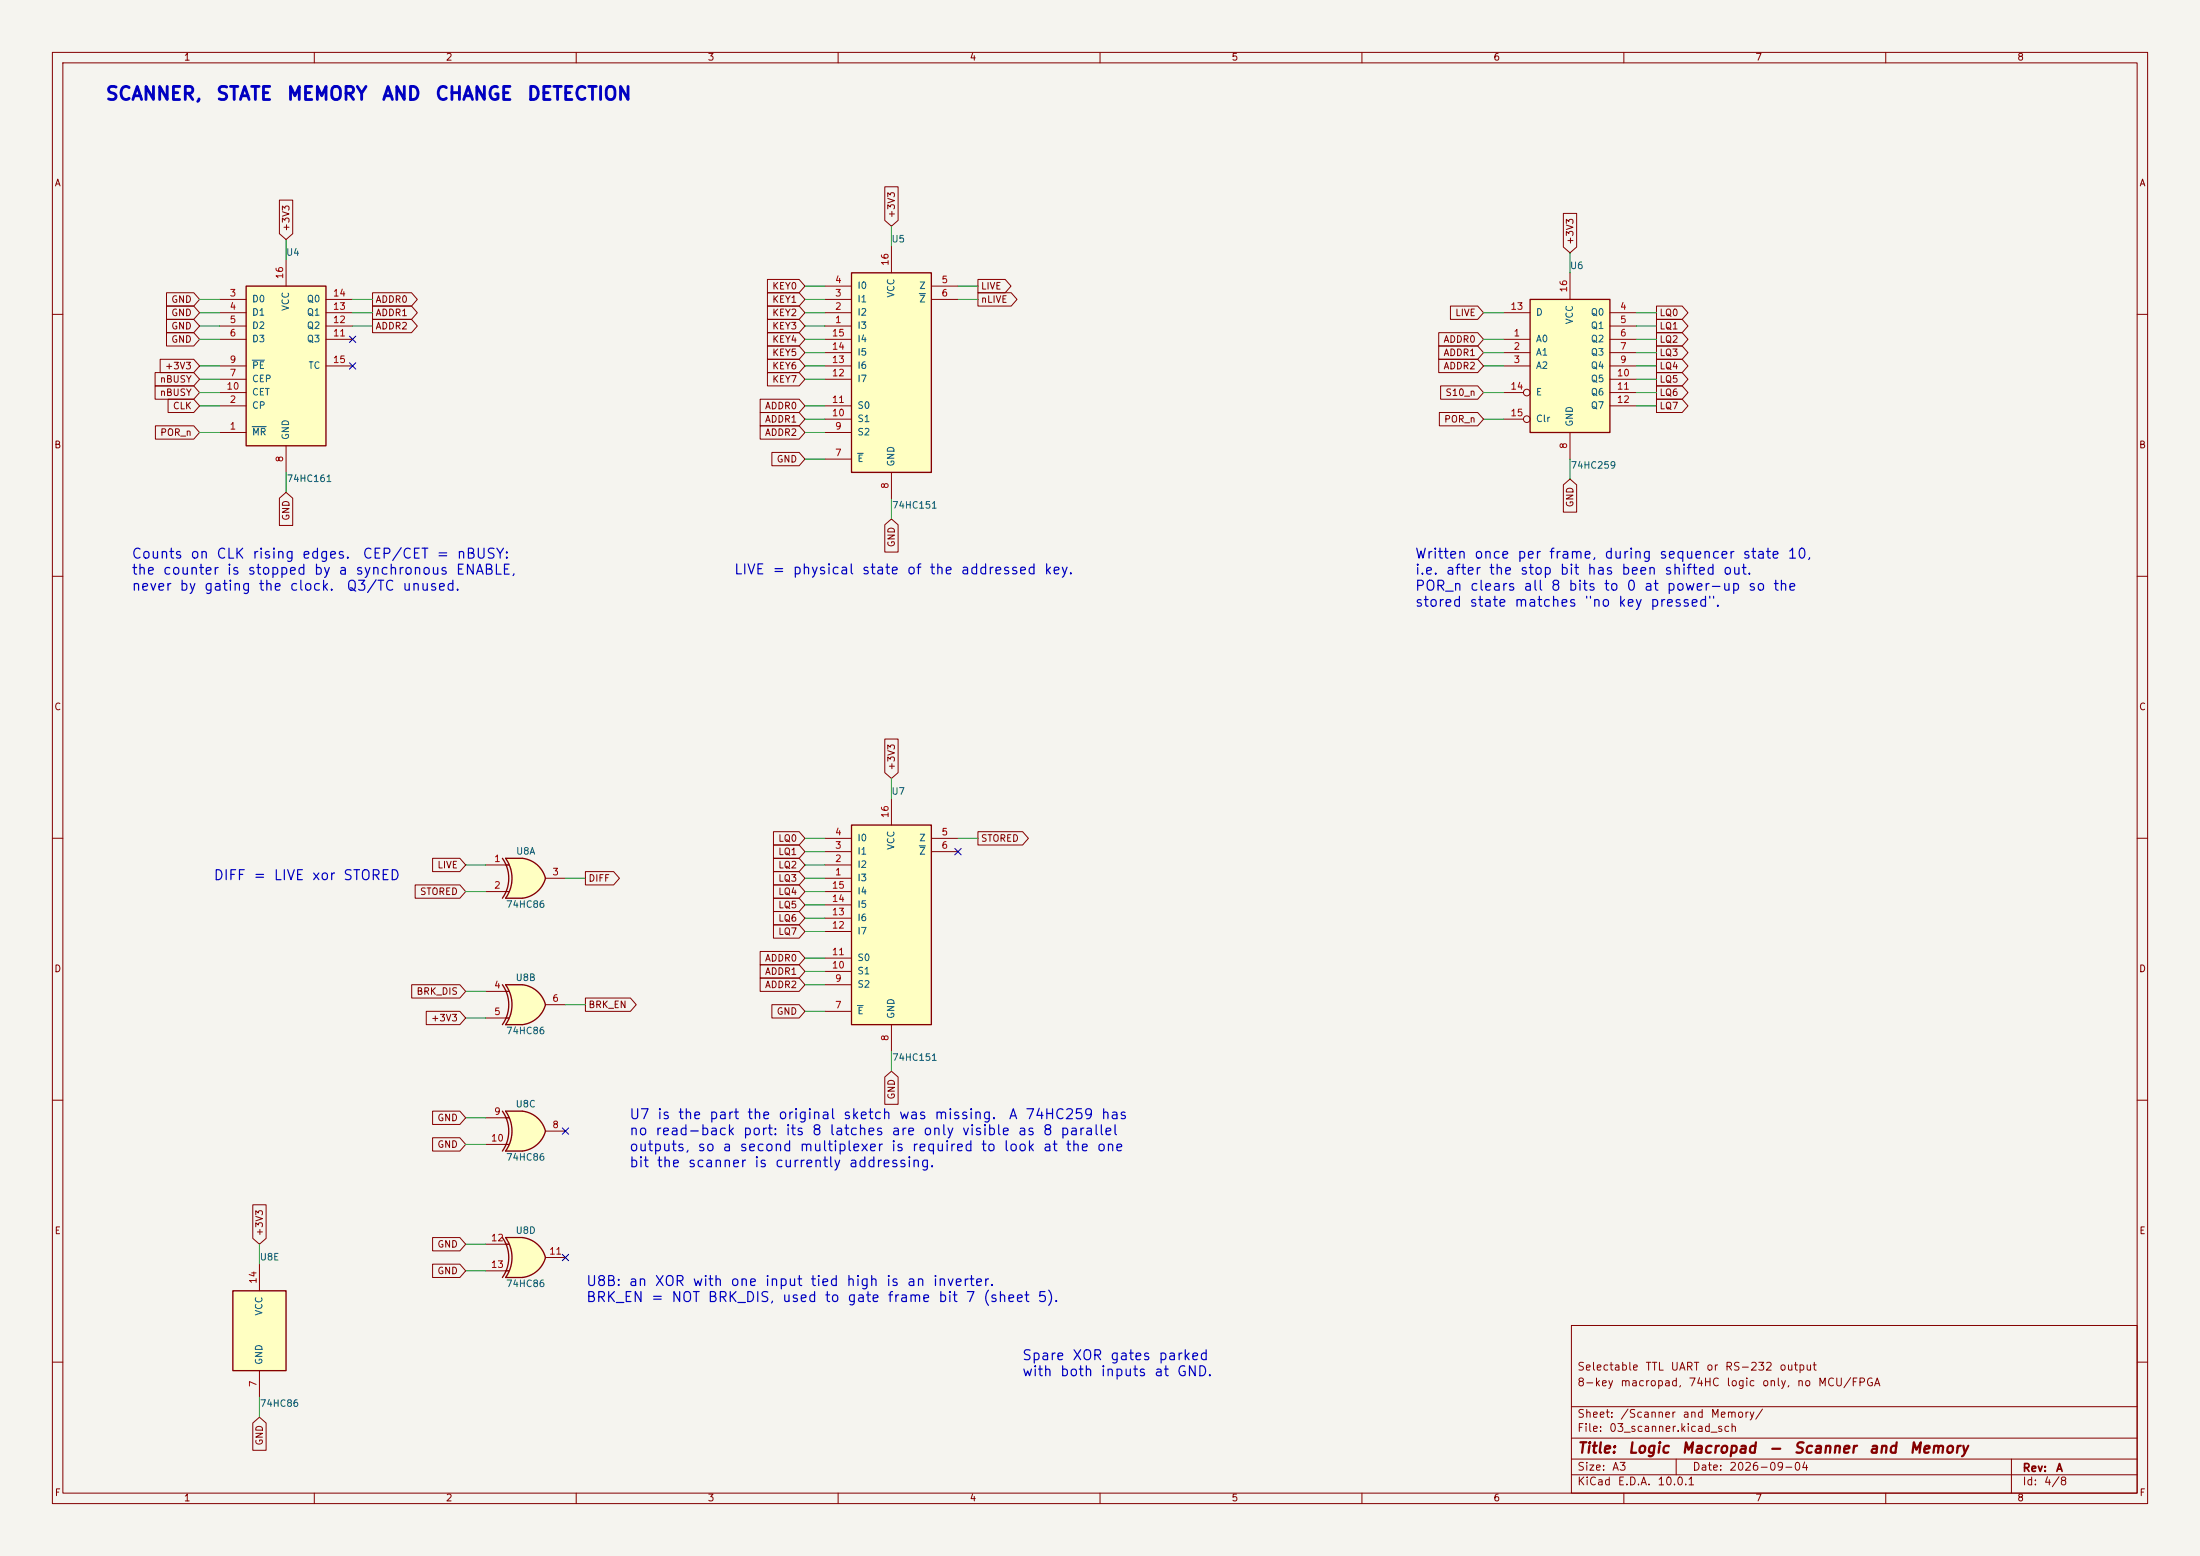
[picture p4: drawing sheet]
<svg xmlns="http://www.w3.org/2000/svg" width="420mm" height="297mm" viewBox="0 0 420 297" stroke-linecap="round" stroke-linejoin="round" font-family="sans-serif">
<path d="M0 0h420v297h-420z" fill="#f5f4ef" stroke="#f5f4ef" stroke-width=".19"/>
<g fill="none" stroke="#840000" stroke-width=".19">
<path d="M10 10h400v277h-400zM12 12h396v273h-396zM60 10v2M110 10v2M160 10v2M210 10v2M260 10v2M310 10v2M360 10v2M10 60h2M408 60h2M10 110h2"/>
<path d="M408 110h2M10 160h2M408 160h2M10 210h2M408 210h2M300 253h108v32h-108zM10 260h2M300 278.5h108M300 274.5h108M300 268.5h108M320 278.5v3M384 278.5v6.5"/>
<path d="M408 260h2M60 285v2M110 285v2M160 285v2M210 285v2M260 285v2M300 281.5h108M310 285v2M360 285v2"/>
</g>
<path d="M96.5 188h3.2M96.5 195.6h3.2" fill="none" stroke="#ffffc2" stroke-width=".19"/>
<g fill="#ffffc2" stroke="#ffffc2" stroke-width=".19">
<path d="M99.1 190.4l5 1.4a5.2 5.2 0 0 1-4.4 3.8z"/>
<path d="M99.7 188a5.1 5.1 0 0 1 4.4 3.8l-4.9 1.3z"/>
</g>
<path d="M96.5 188h3.2v7.6h-3.2a6.7 6.7 0 0 0 0-7.6z" fill="#ffffc2"/>
<path d="M95.9 188a6.6 6.6 0 0 1 0 7.6M96.5 188h3.2a5.1 5.1 0 0 1 4.4 3.8 5.2 5.2 0 0 1-4.4 3.8h-3.2a6.6 6.6 0 0 0 0-7.6z" fill="none" stroke="#840000" stroke-width=".25"/>
<path d="M92.7 189.2h4.5M92.7 194.3h4.5M104.1 191.8h3.8" fill="none" stroke="#840000" stroke-width=".19"/>
<path d="M96.5 212.1h3.2M96.5 219.7h3.2" fill="none" stroke="#ffffc2" stroke-width=".19"/>
<g fill="#ffffc2" stroke="#ffffc2" stroke-width=".19">
<path d="M99.1 214.5l5 1.4a5.2 5.2 0 0 1-4.4 3.8z"/>
<path d="M99.7 212.1a5.1 5.1 0 0 1 4.4 3.8l-4.9 1.3z"/>
</g>
<path d="M96.5 212.1h3.2v7.6h-3.2a6.7 6.7 0 0 0 0-7.6z" fill="#ffffc2"/>
<path d="M95.9 212.1a6.6 6.6 0 0 1 0 7.6M96.5 212.1h3.2a5.1 5.1 0 0 1 4.4 3.8 5.2 5.2 0 0 1-4.4 3.8h-3.2a6.6 6.6 0 0 0 0-7.6z" fill="none" stroke="#840000" stroke-width=".25"/>
<path d="M92.7 213.4h4.5M92.7 218.4h4.5M104.1 215.9h3.8" fill="none" stroke="#840000" stroke-width=".19"/>
<path d="M162.6 157.5h15.2v38.1h-15.2z" fill="#ffffc2"/>
<path d="M162.6 157.5h15.2v38.1h-15.2z" fill="none" stroke="#840000" stroke-width=".25"/>
<g fill="none" stroke="#840000" stroke-width=".19">
<path d="M170.2 152.4v5.1M157.5 167.6h5.1M157.5 165.1h5.1M157.5 162.6h5.1M157.5 160h5.1M157.5 177.8h5.1M157.5 175.3h5.1M157.5 172.7h5.1M157.5 170.2h5.1M177.8 162.6h5.1M177.8 160h5.1M157.5 193h5.1"/>
<path d="M157.5 188h5.1M157.5 185.4h5.1M157.5 182.9h5.1M170.2 195.6v5.1"/>
</g>
<path d="M175.5 161.5h1.2M163.7 191.9h1.1" fill="none" stroke="#006464" stroke-width=".19"/>
<path d="M162.6 52.1h15.2v38.1h-15.2z" fill="#ffffc2"/>
<path d="M162.6 52.1h15.2v38.1h-15.2z" fill="none" stroke="#840000" stroke-width=".25"/>
<g fill="none" stroke="#840000" stroke-width=".19">
<path d="M157.5 59.7h5.1M157.5 57.2h5.1M157.5 54.6h5.1M170.2 47v5.1M177.8 57.2h5.1M177.8 54.6h5.1M157.5 62.2h5.1M157.5 77.5h5.1M157.5 72.4h5.1M157.5 69.9h5.1M157.5 67.3h5.1M157.5 64.8h5.1"/>
<path d="M157.5 87.6h5.1M157.5 82.6h5.1M157.5 80h5.1M170.2 90.2v5.1"/>
</g>
<path d="M175.5 56h1.2M163.7 86.5h1.1" fill="none" stroke="#006464" stroke-width=".19"/>
<path d="M47 54.6h15.2v30.5h-15.2z" fill="#ffffc2"/>
<path d="M47 54.6h15.2v30.5h-15.2z" fill="none" stroke="#840000" stroke-width=".25"/>
<g fill="none" stroke="#840000" stroke-width=".19">
<path d="M41.9 57.2h5.1M41.9 59.7h5.1M54.6 49.5v5.1M62.2 57.2h5.1M62.2 59.7h5.1M41.9 77.5h5.1M41.9 62.2h5.1M41.9 64.8h5.1M41.9 72.4h5.1M41.9 69.9h5.1M41.9 74.9h5.1M62.2 62.2h5.1"/>
<path d="M62.2 64.8h5.1M62.2 69.9h5.1M41.9 82.6h5.1M54.6 85.1v5.1"/>
</g>
<path d="M48.1 68.7h2.4M48.1 81.4h2.7" fill="none" stroke="#006464" stroke-width=".19"/>
<path d="M96.5 163.8h3.2M96.5 171.5h3.2" fill="none" stroke="#ffffc2" stroke-width=".19"/>
<g fill="#ffffc2" stroke="#ffffc2" stroke-width=".19">
<path d="M99.1 166.3l5 1.3a5.2 5.2 0 0 1-4.4 3.9z"/>
<path d="M99.7 163.8a5.1 5.1 0 0 1 4.4 3.8l-4.9 1.3z"/>
</g>
<path d="M96.5 163.8h3.2v7.7h-3.2a6.7 6.7 0 0 0 0-7.7z" fill="#ffffc2"/>
<path d="M95.9 163.8a6.6 6.6 0 0 1 0 7.7M96.5 163.8h3.2a5.1 5.1 0 0 1 4.4 3.8 5.2 5.2 0 0 1-4.4 3.9h-3.2a6.6 6.6 0 0 0 0-7.7z" fill="none" stroke="#840000" stroke-width=".25"/>
<path d="M92.7 165.1h4.5M92.7 170.2h4.5M104.1 167.6h3.8" fill="none" stroke="#840000" stroke-width=".19"/>
<path d="M44.4 246.4h10.2v15.2h-10.2z" fill="#ffffc2"/>
<path d="M44.4 246.4h10.2v15.2h-10.2z" fill="none" stroke="#840000" stroke-width=".25"/>
<path d="M49.5 241.3v5.1M49.5 261.6v5.1" fill="none" stroke="#840000" stroke-width=".19"/>
<path d="M96.5 236.2h3.2M96.5 243.8h3.2" fill="none" stroke="#ffffc2" stroke-width=".19"/>
<g fill="#ffffc2" stroke="#ffffc2" stroke-width=".19">
<path d="M99.1 238.7l5 1.3a5.2 5.2 0 0 1-4.4 3.8z"/>
<path d="M99.7 236.2a5.1 5.1 0 0 1 4.4 3.8l-4.9 1.3z"/>
</g>
<path d="M96.5 236.2h3.2v7.6h-3.2a6.7 6.7 0 0 0 0-7.6z" fill="#ffffc2"/>
<path d="M95.9 236.2a6.6 6.6 0 0 1 0 7.6M96.5 236.2h3.2a5.1 5.1 0 0 1 4.4 3.8 5.2 5.2 0 0 1-4.4 3.8h-3.2a6.6 6.6 0 0 0 0-7.6z" fill="none" stroke="#840000" stroke-width=".25"/>
<path d="M92.7 237.5h4.5M92.7 242.6h4.5M104.1 240h3.8" fill="none" stroke="#840000" stroke-width=".19"/>
<path d="M292.1 57.2h15.2v25.4h-15.2z" fill="#ffffc2"/>
<path d="M292.1 57.2h15.2v25.4h-15.2z" fill="none" stroke="#840000" stroke-width=".25"/>
<g fill="none" stroke="#840000" stroke-width=".19">
<path d="M53.3 38.2h2.6v6.4l-1.3 1.1-1.3-1.1zM168.9 35.7h2.6v6.4l-1.3 1.1-1.3-1.1zM31.8 58.4h5.2l1.1 1.3-1.1 1.3h-5.2zM31.8 55.9h5.2l1.1 1.3-1.1 1.2h-5.2zM71.1 58.4h7.5l1.1 1.3-1.1 1.3h-7.5zM71.1 55.9h7.5l1.1 1.3-1.1 1.2h-7.5zM146.5 55.9h6.1l1.1 1.3-1.1 1.2h-6.1zM146.5 53.3h6.1l1.1 1.3-1.1 1.3h-6.1zM146.5 58.4h6.1l1.1 1.3-1.1 1.3h-6.1zM186.7 55.9h6.3l1.2 1.3-1.2 1.2h-6.3zM186.7 53.3h5.2l1.1 1.3-1.1 1.3h-5.2zM276.9 58.4h5.2l1.1 1.3-1.1 1.3h-5.2z"/>
<path d="M287 59.7h5.1M298.4 40.7h2.6v6.4l-1.3 1.2-1.3-1.2zM299.7 52.1v5.1M307.3 59.7h5.1M316.2 58.4h4.9l1.1 1.3-1.1 1.3h-4.9zM29.6 71.1h7.4l1.1 1.3-1.1 1.3h-7.4zM29.6 73.7h7.4l1.1 1.2-1.1 1.3h-7.4zM30.6 68.6h6.4l1.1 1.3-1.1 1.2h-6.4zM31.8 61h5.2l1.1 1.2-1.1 1.3h-5.2zM31.8 63.5h5.2l1.1 1.3-1.1 1.2h-5.2zM32.1 76.2h4.9l1.1 1.3-1.1 1.2h-4.9zM71.1 61h7.5l1.1 1.2-1.1 1.3h-7.5z"/>
<path d="M145.1 76.2h7.5l1.1 1.3-1.1 1.2h-7.5zM145.1 78.7h7.5l1.1 1.3-1.1 1.3h-7.5zM146.5 63.5h6.1l1.1 1.3-1.1 1.2h-6.1zM146.5 61h6.1l1.1 1.2-1.1 1.3h-6.1zM146.5 71.1h6.1l1.1 1.3-1.1 1.3h-6.1zM146.5 66h6.1l1.1 1.3-1.1 1.3h-6.1zM146.5 68.6h6.1l1.1 1.3-1.1 1.2h-6.1zM274.7 63.5h7.4l1.1 1.3-1.1 1.2h-7.4zM274.7 68.6h7.4l1.1 1.3-1.1 1.2h-7.4zM274.7 66h7.4l1.1 1.3-1.1 1.3h-7.4zM274.8 78.7h7.3l1.1 1.3-1.1 1.3h-7.3zM275 73.7h7.1l1.1 1.2-1.1 1.3h-7.1z"/>
<path d="M287 64.8h5.1M287 67.3h5.1M287 69.9h5.1M287 74.9h3.8M307.3 64.8h5.1M307.3 67.3h5.1M307.3 69.9h5.1M307.3 62.2h5.1M307.3 72.4h5.1M307.3 74.9h5.1M307.3 77.5h5.1M316.2 61h4.9l1.1 1.2-1.1 1.3h-4.9z"/>
<path d="M316.2 63.5h4.9l1.1 1.3-1.1 1.2h-4.9zM316.2 73.7h4.9l1.1 1.2-1.1 1.3h-4.9zM316.2 76.2h4.9l1.1 1.3-1.1 1.2h-4.9zM316.2 66h4.9l1.1 1.3-1.1 1.3h-4.9zM316.2 71.1h4.9l1.1 1.3-1.1 1.3h-4.9zM316.2 68.6h4.9l1.1 1.3-1.1 1.2h-4.9zM29.7 81.3h7.3l1.1 1.3-1.1 1.2h-7.3zM53.3 95.1l1.3-1.1 1.3 1.1v5.2h-2.6zM145.1 81.3h7.5l1.1 1.3-1.1 1.2h-7.5zM147.4 86.4h5.2l1.1 1.2-1.1 1.3h-5.2zM287 80h3.8M298.4 92.6l1.3-1.2 1.3 1.2v5.2h-2.6z"/>
<path d="M299.7 82.6v5M168.9 100.2l1.3-1.1 1.3 1.1v5.2h-2.6zM147.7 158.7h4.9l1.1 1.3-1.1 1.3h-4.9zM168.9 141.1h2.6v6.4l-1.3 1.1-1.3-1.1zM186.7 158.7h8.5l1.1 1.3-1.1 1.3h-8.5zM79.3 168.9h8.5l1.1 1.3-1.1 1.3h-8.5zM82.6 163.8h5.2l1.1 1.3-1.1 1.3h-5.2zM111.8 166.4h5.3l1.2 1.2-1.2 1.3h-5.3zM147.7 174h4.9l1.1 1.3-1.1 1.2h-4.9zM147.7 176.5h4.9l1.1 1.3-1.1 1.3h-4.9zM147.7 168.9h4.9l1.1 1.3-1.1 1.3h-4.9zM147.7 161.3h4.9l1.1 1.3-1.1 1.2h-4.9z"/>
<path d="M147.7 166.4h4.9l1.1 1.2-1.1 1.3h-4.9zM147.7 171.4h4.9l1.1 1.3-1.1 1.3h-4.9zM147.7 163.8h4.9l1.1 1.3-1.1 1.3h-4.9zM78.6 188h9.2l1.1 1.2-1.1 1.3h-9.2zM81.4 193h6.4l1.1 1.3-1.1 1.3h-6.4zM111.8 190.5h8.6l1.1 1.3-1.1 1.2h-8.6zM145.1 186.7h7.5l1.1 1.3-1.1 1.2h-7.5zM145.1 184.1h7.5l1.1 1.3-1.1 1.3h-7.5zM145.1 181.6h7.5l1.1 1.3-1.1 1.3h-7.5zM147.4 191.8h5.2l1.1 1.2-1.1 1.3h-5.2zM82.6 212.1h5.2l1.1 1.3-1.1 1.2h-5.2zM82.6 217.2h5.2l1.1 1.2-1.1 1.3h-5.2z"/>
<path d="M168.9 205.6l1.3-1.1 1.3 1.1v5.2h-2.6zM48.3 230h2.5v6.4l-1.3 1.1-1.2-1.1zM82.6 236.2h5.2l1.1 1.3-1.1 1.3h-5.2zM82.6 241.3h5.2l1.1 1.3-1.1 1.2h-5.2zM48.3 271.6l1.2-1.1 1.3 1.1v5.2h-2.5z"/>
<circle cx="291.5" cy="74.9" r=".63"/>
<circle cx="291.5" cy="80" r=".63"/>
</g>
<g fill="none" stroke="#009600" stroke-width=".19">
<path d="M38.1 59.7h3.8M38.1 57.2h3.8M54.6 45.7v3.8M67.3 59.7h3.8M67.3 57.2h3.8M153.7 59.7h3.8M153.7 57.2h3.8M153.7 54.6h3.8M170.2 43.2v3.8M182.9 57.2h3.8M182.9 54.6h3.8M283.2 59.7h3.8"/>
<path d="M299.7 48.3v3.8M312.4 59.7h3.8M38.1 69.9h3.8M38.1 64.8h3.8M38.1 62.2h3.8M38.1 74.9h3.8M38.1 77.5h3.8M38.1 72.4h3.8M67.3 62.2h3.8M153.7 69.9h3.8M153.7 64.8h3.8M153.7 62.2h3.8"/>
<path d="M153.7 67.3h3.8M153.7 77.5h3.8M153.7 72.4h3.8M283.2 69.9h3.8M283.2 64.8h3.8M283.2 67.3h3.8M283.2 74.9h3.8M312.4 69.9h3.8M312.4 64.8h3.8M312.4 62.2h3.8M312.4 67.3h3.8M312.4 74.9h3.8"/>
<path d="M312.4 77.5h3.8M312.4 72.4h3.8M38.1 82.6h3.8M54.6 90.2v3.8M153.7 80h3.8M153.7 82.6h3.8M153.7 87.6h3.8M170.2 95.3v3.8M283.2 80h3.8M299.7 87.6v3.8M170.2 148.6v3.8M88.9 165.1h3.8"/>
<path d="M88.9 170.2h3.8M107.9 167.6h3.9M153.7 165.1h3.8M153.7 170.2h3.8M153.7 177.8h3.8M153.7 172.7h3.8M153.7 175.3h3.8M153.7 160h3.8M153.7 162.6h3.8M153.7 167.6h3.8M182.9 160h3.8M88.9 189.2h3.8"/>
<path d="M88.9 194.3h3.8M107.9 191.8h3.9M153.7 193h3.8M153.7 182.9h3.8M153.7 188h3.8M153.7 185.4h3.8M88.9 213.4h3.8M88.9 218.4h3.8M170.2 200.7v3.8M49.5 237.5v3.8M88.9 237.5h3.8M88.9 242.6h3.8"/>
<path d="M49.5 266.7v3.8"/>
</g>
<path d="M66.7 64.2l1.2 1.2M66.7 69.2l1.2 1.3M67.9 64.2l-1.2 1.2M67.9 69.2l-1.2 1.3M182.3 162l1.2 1.2M183.5 162l-1.2 1.2M107.3 215.3l1.3 1.2M108.6 215.3l-1.3 1.2M107.3 239.4l1.3 1.2M108.6 239.4l-1.3 1.2" fill="none" stroke="#000084" stroke-width=".19"/>
<g font-size="2.5" fill="#0000c2">
<text x="20" y="19.8">SCANNER,</text>
<text x="41.1" y="19.8">STATE</text>
<text x="54.6" y="19.8">MEMORY</text>
<text x="72.8" y="19.8">AND</text>
<text x="82.9" y="19.8">CHANGE</text>
<text x="100.5" y="19.8">DETECTION</text>
</g>
<g font-size="2" fill="#840000">
<text x="301" y="277.9">Title:</text>
<text x="310.6" y="277.9">Logic</text>
<text x="320.9" y="277.9">Macropad</text>
<text x="337.5" y="277.9">-</text>
<text x="342.3" y="277.9">Scanner</text>
<text x="356.6" y="277.9">and</text>
<text x="364.4" y="277.9">Memory</text>
</g>
<g font-size="1.9" fill="#0000c2">
<text x="25" y="107.1">Counts on CLK rising edges.</text>
<text x="69.1" y="107.1">CEP/CET = nBUSY:</text>
<text x="270" y="107.1">Written once per frame, during sequencer state 10,</text>
<text x="25" y="110.2">the counter is stopped by a synchronous ENABLE,</text>
<text x="25" y="113.2">never by gating the clock.</text>
<text x="66" y="113.2">Q3/TC unused.</text>
<text x="140" y="110.1">LIVE = physical state of the addressed key.</text>
<text x="270" y="110.2">i.e. after the stop bit has been shifted out.</text>
<text x="270" y="113.2">POR_n clears all 8 bits to 0 at power-up so the</text>
<text x="270" y="116.3">stored state matches &quot;no key pressed&quot;.</text>
<text x="40.6" y="168.5">DIFF = LIVE xor STORED</text>
<text x="120" y="214.1">U7 is the part the original sketch was missing.</text>
<text x="192.4" y="214.1">A 74HC259 has</text>
<text x="120" y="217.2">no read-back port: its 8 latches are only visible as 8 parallel</text>
<text x="120" y="220.2">outputs, so a second multiplexer is required to look at the one</text>
<text x="120" y="223.3">bit the scanner is currently addressing.</text>
<text x="111.8" y="245.9">U8B: an XOR with one input tied high is an inverter.</text>
<text x="111.8" y="249">BRK_EN = NOT BRK_DIS, used to gate frame bit 7 (sheet 5).</text>
<text x="195" y="260.1">Spare XOR gates parked</text>
<text x="195" y="263.2">with both inputs at GND.</text>
</g>
<g font-size="1.5" fill="#840000">
<text x="301" y="262">Selectable</text>
<text x="314" y="262">TTL</text>
<text x="318.8" y="262">UART</text>
<text x="325.6" y="262">or</text>
<text x="329.2" y="262">RS-232</text>
<text x="339.6" y="262">output</text>
<text x="301" y="265">8-key</text>
<text x="309.2" y="265">macropad,</text>
<text x="322.2" y="265">74HC</text>
<text x="329.5" y="265">logic</text>
<text x="336.3" y="265">only,</text>
<text x="342.9" y="265">no</text>
<text x="346.9" y="265">MCU/FPGA</text>
<text x="301" y="273.7">File:</text>
<text x="301" y="271">Sheet:</text>
<text x="307.1" y="273.7">03_scanner.kicad_sch</text>
<text x="309.2" y="271">/Scanner</text>
<text x="321.1" y="271">and</text>
<text x="326.5" y="271">Memory/</text>
<text x="301" y="281.1">Size:</text>
<text x="307.6" y="281.1">A3</text>
<text x="323" y="281.1">Date:</text>
<text x="330" y="281.1">2026-09-04</text>
<text x="386" y="281.3">Rev:</text>
<text x="392.4" y="281.3">A</text>
<text x="301" y="283.9">KiCad</text>
<text x="308.7" y="283.9">E.D.A.</text>
<text x="316.3" y="283.9">10.0.1</text>
<text x="386" y="283.9">Id:</text>
<text x="390.1" y="283.9">4/8</text>
</g>
<g font-size="1.3" fill="#840000">
<text x="35" y="11.9">1</text>
<text x="85" y="11.9">2</text>
<text x="135" y="11.9">3</text>
<text x="185" y="11.9">4</text>
<text x="235" y="11.9">5</text>
<text x="285" y="11.9">6</text>
<text x="335" y="11.9">7</text>
<text x="385" y="11.9">8</text>
<text x="10.3" y="35.9">A</text>
<text x="408.3" y="35.9">A</text>
<text x="171.1" y="41.8" transform="rotate(-90 171.1 41.8)">+3V3</text>
<text x="55.6" y="44.3" transform="rotate(-90 55.6 44.3)">+3V3</text>
<text x="300.7" y="46.8" transform="rotate(-90 300.7 46.8)">+3V3</text>
<text x="32.6" y="58.1">GND</text>
<text x="71.6" y="58.1">ADDR0</text>
<text x="147.3" y="58.1">KEY1</text>
<text x="147.3" y="55.6">KEY0</text>
<text x="187.2" y="58.1">nLIVE</text>
<text x="187.2" y="55.6">LIVE</text>
<text x="32.6" y="63.2">GND</text>
<text x="32.6" y="65.7">GND</text>
<text x="32.6" y="60.6">GND</text>
<text x="71.6" y="60.6">ADDR1</text>
<text x="71.6" y="63.2">ADDR2</text>
<text x="147.3" y="65.7">KEY4</text>
<text x="147.3" y="63.2">KEY3</text>
<text x="147.3" y="60.6">KEY2</text>
<text x="275.5" y="65.7">ADDR0</text>
<text x="277.7" y="60.6">LIVE</text>
<text x="316.7" y="63.2">LQ1</text>
<text x="316.7" y="65.7">LQ2</text>
<text x="316.7" y="60.6">LQ0</text>
<text x="31.4" y="70.8">+3V3</text>
<text x="147.3" y="68.3">KEY5</text>
<text x="147.3" y="70.8">KEY6</text>
<text x="275.5" y="70.8">ADDR2</text>
<text x="275.5" y="68.3">ADDR1</text>
<text x="316.7" y="68.3">LQ3</text>
<text x="316.7" y="70.8">LQ4</text>
<text x="30.4" y="73.3">nBUSY</text>
<text x="30.4" y="75.9">nBUSY</text>
<text x="147.3" y="73.3">KEY7</text>
<text x="275.8" y="75.9">S10_n</text>
<text x="316.7" y="75.9">LQ6</text>
<text x="316.7" y="73.3">LQ5</text>
<text x="30.5" y="83.5">POR_n</text>
<text x="32.9" y="78.4">CLK</text>
<text x="145.9" y="83.5">ADDR2</text>
<text x="145.9" y="78.4">ADDR0</text>
<text x="145.9" y="81">ADDR1</text>
<text x="275.6" y="81">POR_n</text>
<text x="316.7" y="78.4">LQ7</text>
<text x="10.3" y="85.9">B</text>
<text x="148.2" y="88.6">GND</text>
<text x="408.2" y="85.9">B</text>
<text x="55.6" y="99.5" transform="rotate(-90 55.6 99.5)">GND</text>
<text x="300.7" y="96.9" transform="rotate(-90 300.7 96.9)">GND</text>
<text x="171.1" y="104.6" transform="rotate(-90 171.1 104.6)">GND</text>
<text x="10.3" y="135.9">C</text>
<text x="408.2" y="135.9">C</text>
<text x="171.1" y="147.2" transform="rotate(-90 171.1 147.2)">+3V3</text>
<text x="148.5" y="161">LQ0</text>
<text x="187.2" y="161">STORED</text>
<text x="83.4" y="166.1">LIVE</text>
<text x="148.5" y="163.5">LQ1</text>
<text x="148.5" y="166.1">LQ2</text>
<text x="80.1" y="171.1">STORED</text>
<text x="112.2" y="168.6">DIFF</text>
<text x="148.5" y="171.1">LQ4</text>
<text x="148.5" y="168.6">LQ3</text>
<text x="148.5" y="173.7">LQ5</text>
<text x="148.5" y="176.2">LQ6</text>
<text x="148.5" y="178.8">LQ7</text>
<text x="10.3" y="185.9">D</text>
<text x="145.9" y="183.8">ADDR0</text>
<text x="408.2" y="185.9">D</text>
<text x="79.4" y="190.2">BRK_DIS</text>
<text x="145.9" y="188.9">ADDR2</text>
<text x="145.9" y="186.4">ADDR1</text>
<text x="82.2" y="195.3">+3V3</text>
<text x="112.2" y="192.7">BRK_EN</text>
<text x="148.2" y="194">GND</text>
<text x="171.1" y="210" transform="rotate(-90 171.1 210)">GND</text>
<text x="83.4" y="214.3">GND</text>
<text x="83.4" y="219.4">GND</text>
<text x="10.3" y="235.9">E</text>
<text x="50.5" y="236.1" transform="rotate(-90 50.5 236.1)">+3V3</text>
<text x="83.4" y="238.4">GND</text>
<text x="408.3" y="235.9">E</text>
<text x="83.4" y="243.5">GND</text>
<text x="50.5" y="276" transform="rotate(-90 50.5 276)">GND</text>
<text x="10.3" y="285.9">F</text>
<text x="35" y="286.9">1</text>
<text x="85" y="286.9">2</text>
<text x="135" y="286.9">3</text>
<text x="185" y="286.9">4</text>
<text x="235" y="286.9">5</text>
<text x="285" y="286.9">6</text>
<text x="335" y="286.9">7</text>
<text x="385" y="286.9">8</text>
<text x="408.3" y="285.9">F</text>
</g>
<g font-size="1.3" fill="#006464">
<text x="170.1" y="46.6">U5</text>
<text x="54.5" y="49.1">U4</text>
<text x="299.6" y="51.7">U6</text>
<text x="48" y="58">D0</text>
<text x="55.5" y="59.5" transform="rotate(-90 55.5 59.5)">VCC</text>
<text x="58.5" y="58">Q0</text>
<text x="163.6" y="58">I1</text>
<text x="163.6" y="55.5">I0</text>
<text x="171" y="56.9" transform="rotate(-90 171 56.9)">VCC</text>
<text x="175.4" y="55.5">Z</text>
<text x="175.4" y="58">Z</text>
<text x="48" y="60.6">D1</text>
<text x="48" y="63.1">D2</text>
<text x="48" y="65.6">D3</text>
<text x="58.5" y="65.6">Q3</text>
<text x="58.5" y="63.1">Q2</text>
<text x="58.5" y="60.6">Q1</text>
<text x="163.6" y="63.1">I3</text>
<text x="163.6" y="60.6">I2</text>
<text x="163.6" y="65.6">I4</text>
<text x="293.1" y="65.6">A0</text>
<text x="293.1" y="60.6">D</text>
<text x="300.6" y="62" transform="rotate(-90 300.6 62)">VCC</text>
<text x="303.6" y="60.6">Q0</text>
<text x="303.6" y="63.1">Q1</text>
<text x="303.6" y="65.6">Q2</text>
<text x="48" y="70.7">PE</text>
<text x="58.8" y="70.7">TC</text>
<text x="163.6" y="70.7">I6</text>
<text x="163.6" y="68.2">I5</text>
<text x="293.1" y="68.2">A1</text>
<text x="293.1" y="70.7">A2</text>
<text x="303.6" y="68.2">Q3</text>
<text x="303.6" y="70.7">Q4</text>
<text x="48" y="73.3">CEP</text>
<text x="48" y="75.8">CET</text>
<text x="163.6" y="73.3">I7</text>
<text x="293.1" y="75.8">E</text>
<text x="303.6" y="73.3">Q5</text>
<text x="303.6" y="75.8">Q6</text>
<text x="48" y="83.4">MR</text>
<text x="48" y="78.3">CP</text>
<text x="163.6" y="83.4">S2</text>
<text x="163.6" y="80.9">S1</text>
<text x="163.6" y="78.3">S0</text>
<text x="293.1" y="80.9">Clr</text>
<text x="300.6" y="81.5" transform="rotate(-90 300.6 81.5)">GND</text>
<text x="303.6" y="78.3">Q7</text>
<text x="55.5" y="84.1" transform="rotate(-90 55.5 84.1)">GND</text>
<text x="163.6" y="88.5">E</text>
<text x="171" y="89.2" transform="rotate(-90 171 89.2)">GND</text>
<text x="299.7" y="89.8">74HC259</text>
<text x="54.6" y="92.3">74HC161</text>
<text x="170.2" y="97.4">74HC151</text>
<text x="170.1" y="152">U7</text>
<text x="163.6" y="160.9">I0</text>
<text x="175.4" y="160.9">Z</text>
<text x="98.4" y="163.4">U8A</text>
<text x="163.6" y="166">I2</text>
<text x="163.6" y="163.4">I1</text>
<text x="171" y="162.3" transform="rotate(-90 171 162.3)">VCC</text>
<text x="175.4" y="163.4">Z</text>
<text x="96.5" y="173.6">74HC86</text>
<text x="163.6" y="168.5">I3</text>
<text x="163.6" y="173.6">I5</text>
<text x="163.6" y="171">I4</text>
<text x="163.6" y="178.7">I7</text>
<text x="163.6" y="176.1">I6</text>
<text x="163.6" y="183.7">S0</text>
<text x="98.3" y="187.6">U8B</text>
<text x="163.6" y="188.8">S2</text>
<text x="163.6" y="186.3">S1</text>
<text x="96.5" y="197.7">74HC86</text>
<text x="163.6" y="193.9">E</text>
<text x="171" y="194.6" transform="rotate(-90 171 194.6)">GND</text>
<text x="170.2" y="202.8">74HC151</text>
<text x="98.3" y="211.7">U8C</text>
<text x="96.5" y="221.8">74HC86</text>
<text x="98.3" y="235.8">U8D</text>
<text x="49.5" y="240.9">U8E</text>
<text x="96.5" y="246">74HC86</text>
<text x="50.4" y="251.2" transform="rotate(-90 50.4 251.2)">VCC</text>
<text x="50.4" y="260.6" transform="rotate(-90 50.4 260.6)">GND</text>
<text x="49.5" y="268.8">74HC86</text>
</g>
<g font-size="1.3" fill="#a90000">
<text x="54.4" y="53.4" transform="rotate(-90 54.4 53.4)">16</text>
<text x="169.9" y="50.8" transform="rotate(-90 169.9 50.8)">16</text>
<text x="43.7" y="56.9">3</text>
<text x="43.7" y="59.4">4</text>
<text x="63.5" y="59.4">13</text>
<text x="63.5" y="56.9">14</text>
<text x="159.3" y="59.4">2</text>
<text x="159.3" y="56.9">3</text>
<text x="159.3" y="54.4">4</text>
<text x="179.6" y="54.4">5</text>
<text x="179.6" y="56.9">6</text>
<text x="288.2" y="59.4">13</text>
<text x="299.5" y="55.9" transform="rotate(-90 299.5 55.9)">16</text>
<text x="309.2" y="59.4">4</text>
<text x="43.7" y="62">5</text>
<text x="43.7" y="64.5">6</text>
<text x="63.5" y="64.5">11</text>
<text x="63.5" y="62">12</text>
<text x="158.7" y="64.5">15</text>
<text x="159.3" y="62">1</text>
<text x="288.9" y="64.5">1</text>
<text x="309.2" y="62">5</text>
<text x="309.2" y="64.5">6</text>
<text x="43.7" y="69.6">9</text>
<text x="63.5" y="69.6">15</text>
<text x="158.7" y="69.6">13</text>
<text x="158.7" y="67.1">14</text>
<text x="288.9" y="67.1">2</text>
<text x="288.9" y="69.6">3</text>
<text x="309.2" y="67.1">7</text>
<text x="309.2" y="69.6">9</text>
<text x="43.1" y="74.7">10</text>
<text x="43.7" y="77.2">2</text>
<text x="43.7" y="72.1">7</text>
<text x="158.7" y="77.2">11</text>
<text x="158.7" y="72.1">12</text>
<text x="288.2" y="74.7">14</text>
<text x="308.6" y="72.1">10</text>
<text x="308.6" y="74.7">11</text>
<text x="308.6" y="77.2">12</text>
<text x="43.7" y="82.3">1</text>
<text x="158.7" y="79.8">10</text>
<text x="159.3" y="82.3">9</text>
<text x="288.2" y="79.8">15</text>
<text x="54.4" y="88.3" transform="rotate(-90 54.4 88.3)">8</text>
<text x="159.3" y="87.4">7</text>
<text x="299.5" y="85.8" transform="rotate(-90 299.5 85.8)">8</text>
<text x="169.9" y="93.4" transform="rotate(-90 169.9 93.4)">8</text>
<text x="159.3" y="159.8">4</text>
<text x="169.9" y="156.3" transform="rotate(-90 169.9 156.3)">16</text>
<text x="179.6" y="159.8">5</text>
<text x="94.2" y="164.8">1</text>
<text x="105.3" y="167.4">3</text>
<text x="159.3" y="167.4">1</text>
<text x="159.3" y="164.8">2</text>
<text x="159.3" y="162.3">3</text>
<text x="179.6" y="162.3">6</text>
<text x="94.2" y="169.9">2</text>
<text x="158.7" y="172.5">14</text>
<text x="158.7" y="169.9">15</text>
<text x="158.7" y="177.5">12</text>
<text x="158.7" y="175">13</text>
<text x="158.7" y="185.2">10</text>
<text x="158.7" y="182.6">11</text>
<text x="94.2" y="189">4</text>
<text x="105.3" y="191.5">6</text>
<text x="159.3" y="187.7">9</text>
<text x="94.2" y="194.1">5</text>
<text x="159.3" y="192.8">7</text>
<text x="169.9" y="198.8" transform="rotate(-90 169.9 198.8)">8</text>
<text x="94.2" y="213.1">9</text>
<text x="105.3" y="215.6">8</text>
<text x="93.6" y="218.2">10</text>
<text x="93.6" y="237.2">12</text>
<text x="104.7" y="239.8">11</text>
<text x="49.3" y="245.2" transform="rotate(-90 49.3 245.2)">14</text>
<text x="93.6" y="242.3">13</text>
<text x="49.3" y="264.9" transform="rotate(-90 49.3 264.9)">7</text>
</g>
</svg>
